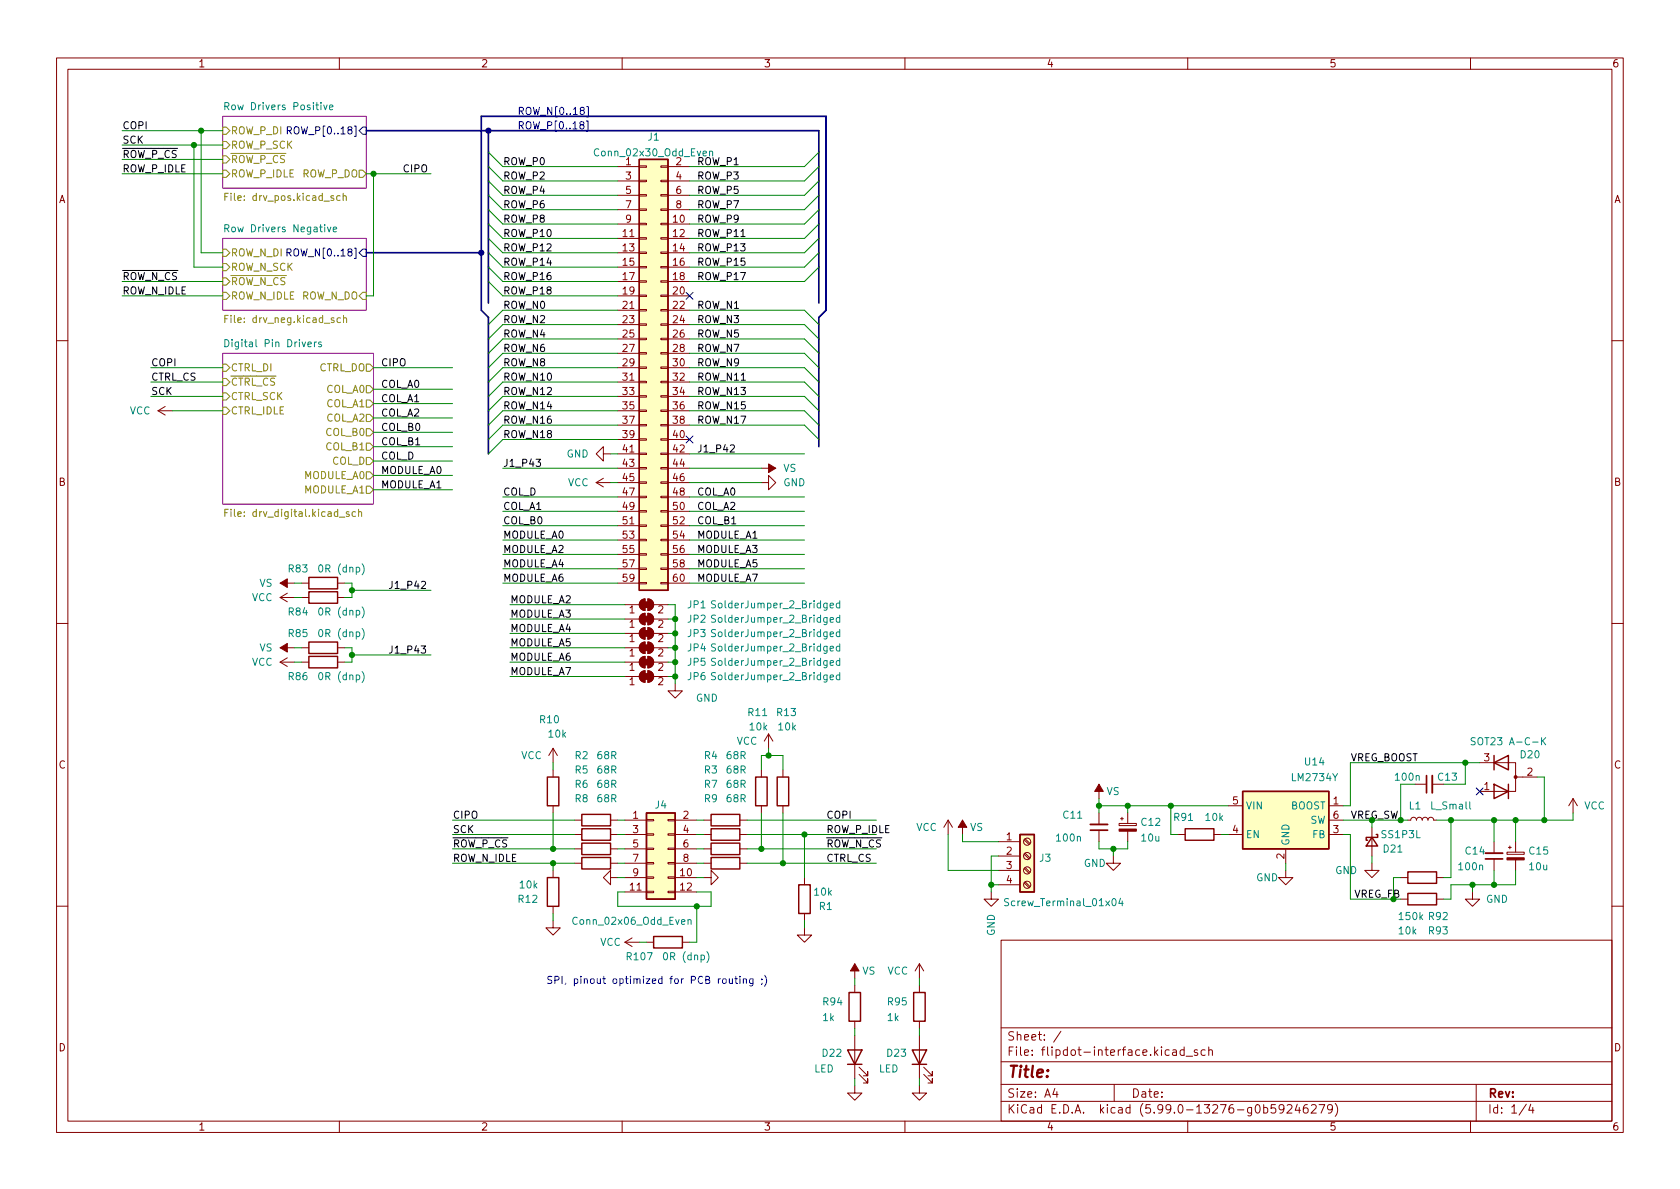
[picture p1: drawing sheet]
<svg xmlns="http://www.w3.org/2000/svg" width="297mm" height="210mm" viewBox="0 0 297 210" stroke-linecap="round" stroke-linejoin="round" font-family="sans-serif">
<g fill="none" stroke="#840000" stroke-width=".18">
<path d="M10 10.2h277v190.1h-277zM12 12.2h273v186.1h-273zM60 10.2v2M110 10.2v2M160 10.2v2M210 10.2v2M260 10.2v2M109.2 29.5h3.8M109.2 39.6h3.8M109.2 32h3.8M109.2 34.5h3.8M109.2 37.1h3.8"/>
<path d="M113 39.5h1.3v.2h-1.3zM113 37h1.3v.2h-1.3zM113 34.4h1.3v.3h-1.3zM113 31.9h1.3v.2h-1.3zM113 29.3h1.3v.3h-1.3zM116.8 39.5h1.3v.2h-1.3zM116.8 37h1.3v.2h-1.3zM116.8 34.4h1.3v.3h-1.3zM116.8 31.9h1.3v.2h-1.3zM116.8 29.3h1.3v.3h-1.3zM118.1 29.5h3.8M118.1 39.6h3.8"/>
<path d="M118.1 32h3.8M118.1 34.5h3.8M118.1 37.1h3.8M109.2 42.2h3.8M109.2 44.7h3.8M109.2 47.2h3.8M109.2 49.8h3.8M109.2 52.3h3.8M109.2 54.9h3.8M109.2 57.4h3.8M109.2 59.9h3.8M113 59.8h1.3v.3h-1.3z"/>
<path d="M113 57.3h1.3v.2h-1.3zM113 54.7h1.3v.3h-1.3zM113 52.2h1.3v.2h-1.3zM113 49.7h1.3v.2h-1.3zM113 47.1h1.3v.3h-1.3zM113 44.6h1.3v.2h-1.3zM113 42h1.3v.3h-1.3zM116.8 59.8h1.3v.3h-1.3zM116.8 57.3h1.3v.2h-1.3zM116.8 54.7h1.3v.3h-1.3zM116.8 52.2h1.3v.2h-1.3zM116.8 49.7h1.3v.2h-1.3z"/>
<path d="M116.8 47.1h1.3v.3h-1.3zM116.8 44.6h1.3v.2h-1.3zM116.8 42h1.3v.3h-1.3zM118.1 42.2h3.8M118.1 44.7h3.8M118.1 47.2h3.8M118.1 49.8h3.8M118.1 52.3h3.8M118.1 54.9h3.8M118.1 57.4h3.8M118.1 59.9h3.8M10 60.2h2"/>
<path d="M27.9 72.6l1.3 .8M27.9 72.6h2.6M29.2 71.9l-1.3 .7M109.2 72.6h3.8M109.2 62.5h3.8M109.2 65h3.8M109.2 67.6h3.8M109.2 70.1h3.8M109.2 75.2h3.8M109.2 77.7h3.8M113 77.6h1.3v.2h-1.3zM113 75.1h1.3v.2h-1.3z"/>
<path d="M113 72.5h1.3v.3h-1.3zM113 70h1.3v.2h-1.3zM113 67.4h1.3v.3h-1.3zM113 64.9h1.3v.2h-1.3zM113 62.4h1.3v.2h-1.3zM116.8 77.6h1.3v.2h-1.3zM116.8 75.1h1.3v.2h-1.3zM116.8 72.5h1.3v.3h-1.3zM116.8 70h1.3v.2h-1.3zM116.8 67.4h1.3v.3h-1.3zM116.8 64.9h1.3v.2h-1.3zM116.8 62.4h1.3v.2h-1.3z"/>
<path d="M118.1 72.6h3.8M118.1 62.5h3.8M118.1 65h3.8M118.1 67.6h3.8M118.1 70.1h3.8M118.1 75.2h3.8M118.1 77.7h3.8M285 60.2h2M105.4 85.3l1.3 .8M105.4 85.3h2.5M106.7 80.3v-1.3l-1.3 1.3 1.3 1.2v-1.2h1.2M106.7 84.6l-1.3 .7"/>
<path d="M109.2 85.3h3.8M109.2 82.8h3.8M109.2 80.3h3.8M109.2 87.9h3.8M109.2 90.4h3.8M109.2 93h3.8M109.2 95.5h3.8M109.2 98h3.8M113 97.9h1.3v.3h-1.3zM113 95.4h1.3v.2h-1.3zM113 92.8h1.3v.3h-1.3zM113 90.3h1.3v.2h-1.3z"/>
<path d="M113 87.8h1.3v.2h-1.3zM113 85.2h1.3v.3h-1.3zM113 82.7h1.3v.2h-1.3zM113 80.1h1.3v.3h-1.3zM116.8 97.9h1.3v.3h-1.3zM116.8 95.4h1.3v.2h-1.3zM116.8 92.8h1.3v.3h-1.3zM116.8 90.3h1.3v.2h-1.3zM116.8 87.8h1.3v.2h-1.3zM116.8 85.2h1.3v.3h-1.3zM116.8 82.7h1.3v.2h-1.3zM116.8 80.1h1.3v.3h-1.3z"/>
<path d="M118.1 85.3h3.8M118.1 82.8h3.8M118.1 80.3h3.8M118.1 87.9h3.8M118.1 90.4h3.8M118.1 93h3.8M118.1 95.5h3.8M118.1 98h3.8M134.6 85.3h1.3v-1.2l1.3 1.2-1.3 1.3v-1.3M134.6 82.8h2.6M10 110.2h2M49.5 114.5h2.6"/>
<path d="M49.5 117.1h2.6M49.5 103.1h2.6M49.5 105.7l1.3 .7M49.5 105.7h2.6M49.5 117.1l1.3 .8M50.8 104.9l-1.3 .8M50.8 116.3l-1.3 .8M53.3 114.5h1.3M53.3 117.1h1.3M53.3 103.1h1.3M53.3 105.7h1.3M59.7 114.5h1.3"/>
<path d="M59.7 117.1h1.3M59.7 103.1h1.3M59.7 105.7h1.3M109.2 100.6h3.8M109.2 103.1h3.8M110.5 119.6h2.5M110.5 114.5h2.5M110.5 106.9h2.5M110.5 112h2.5M110.5 109.5h2.5M110.5 117.1h2.5M113 103h1.3v.2h-1.3z"/>
<path d="M113 100.5h1.3v.2h-1.3zM113.3 118.9l.7-.3v2a1.02 1.02 0 0 1-.9-.6 1.02 1.02 0 0 1 .2-1.1zM113.3 113.8l.7-.3v2.1a1.02 1.02 0 0 1-.9-.7 1.02 1.02 0 0 1 .2-1.1zM113.3 106.2l.7-.3v2a1.02 1.02 0 0 1-.9-.6 1.02 1.02 0 0 1 .2-1.1zM113.3 111.3l.7-.3v2a1.02 1.02 0 0 1-.9-.6 1.02 1.02 0 0 1 .2-1.1zM113.3 108.8l.7-.3v2a1.02 1.02 0 0 1-.9-.6 1.02 1.02 0 0 1 .2-1.1zM113.3 116.4l.7-.3v2a1.02 1.02 0 0 1-.9-.6 1.02 1.02 0 0 1 .2-1.1zM114.6 118.6a1.02 1.02 0 0 1 1 1 1.02 1.02 0 0 1-1 1zM114.6 113.5a1.02 1.02 0 0 1 1 1 1.02 1.02 0 0 1-1 1.1zM114.6 105.9a1.02 1.02 0 0 1 1 1 1.02 1.02 0 0 1-1 1zM114.6 111a1.02 1.02 0 0 1 1 1 1.02 1.02 0 0 1-1 1zM114.6 108.5a1.02 1.02 0 0 1 1 1 1.02 1.02 0 0 1-1 1z"/>
<path d="M114.6 116.1a1.02 1.02 0 0 1 1 1 1.02 1.02 0 0 1-1 1zM115.6 119.6h2.5M115.6 114.5h2.5M115.6 106.9h2.5M115.6 112h2.5M115.6 109.5h2.5M115.6 117.1h2.5M116.8 103h1.3v.2h-1.3zM116.8 100.5h1.3v.2h-1.3zM118.1 100.6h3.8M118.1 103.1h3.8M285 110.2h2"/>
<path d="M97.8 132.3v2.6M97.8 136.1v1.3M97.8 132.3l-.8 1.3M97.8 132.3l.8 1.3M119.4 120.9v1.3h1.2l-1.2 1.2-1.3-1.2h1.3M134.6 136.1v1.3M135.9 129.8l-.8 1.3M135.9 129.8v2.5M135.9 129.8l.8 1.3M138.4 136.1v1.3M194.3 138.7v2.5M250.2 138.7h2"/>
<path d="M253.2 138.7h2.1M261.6 134.9h6.4v5h-6.4M268 137.4h3.8M97.8 142.5v1.3M97.8 153.9v1.3M101.6 147.6h1.3M101.6 145h1.3M101.6 150.1h1.3M101.6 152.6h1.3M107.9 155.2v-1.3l-1.2 1.3 1.2 1.3v-1.3h1.3M107.9 147.6h1.3M107.9 145h1.3"/>
<path d="M107.9 150.1h1.3M107.9 152.6h1.3M110.5 147.6h3.8M110.5 145h3.8M110.5 155.2h3.8M110.5 157.7h3.8M110.5 150.1h3.8M110.5 152.6h3.8M114.3 157.6h1.3v.3h-1.3zM114.3 155.1h1.3v.2h-1.3zM114.3 152.5h1.3v.3h-1.3zM114.3 150h1.3v.2h-1.3z"/>
<path d="M114.3 147.4h1.3v.3h-1.3zM114.3 144.9h1.3v.3h-1.3zM118.1 157.6h1.3v.3h-1.3zM118.1 155.1h1.3v.2h-1.3zM118.1 152.5h1.3v.3h-1.3zM118.1 150h1.3v.2h-1.3zM118.1 147.4h1.3v.3h-1.3zM118.1 144.9h1.3v.3h-1.3zM119.4 147.6h3.8M119.4 145h3.8M119.4 155.2h3.8M119.4 157.7h3.8"/>
<path d="M119.4 150.1h3.8M119.4 152.6h3.8M124.5 155.2h1.2v-1.3l1.3 1.3-1.3 1.3v-1.3M124.5 147.6h1.2M124.5 145h1.2M124.5 150.1h1.2M124.5 152.6h1.2M130.8 147.6h1.3M130.8 145h1.3M130.8 150.1h1.3M130.8 152.6h1.3M134.6 142.5v1.3"/>
<path d="M138.4 142.5v1.3M142.2 155.2v1.3M167.6 145l-.7 1.3M167.6 145v2.6M167.6 145l.8 1.3M170.2 145v2.6M175.3 157.7v1.3h1.2l-1.2 1.3-1.3-1.3h1.3M176.5 148.8h3.8M176.5 151.4h3.8M176.5 153.9h3.8M176.5 156.5h3.8M181.1 156.1l.8 .9"/>
<path d="M181.1 153.6l.8 .8M181.1 151l.8 .9M181.1 148.5l.8 .8M181.3 156l.8 .8M181.3 153.4l.8 .8M181.3 150.9l.8 .8M181.3 148.3l.8 .9M194.3 143.8v2M194.3 146.8v2M196.8 151.4v1.2h1.3l-1.3 1.3-1.2-1.3h1.2M197.9 145.6h3v.4h-3zM198.1 144.8h.5"/>
<path d="M198.4 144.5v.5M199.4 143.8v1.8M199.4 147v1.8M208.3 147.6h1.2M214.6 147.6h1.3M217.2 147.6h2.5M217.2 142.5h2.5M227.3 153.9v1.3h1.3l-1.3 1.3-1.2-1.3h1.2M227.3 150.1v2.5M234.9 147.6h2.6M234.9 142.5h2.6M234.9 145h2.6"/>
<path d="M242.6 152.6v1.3h1.2l-1.2 1.3-1.3-1.3h1.3M242.6 146.3v5.1M247.6 155.2h1.3M247.6 159h1.3M248.9 145h.5l.2-.3 .3-.2 .4 .2 .1 .3 .2-.3 .3-.2 .4 .1 .2 .4 .2-.4 .4-.1 .3 .2 .1 .3 .1-.3 .4-.2 .3 .2 .2 .3h.5M254 155.2h1.3M254 159h1.3M260.3 157.7v1.3h1.3l-1.3 1.3-1.2-1.3h1.2M264.2 148.8v2.1M264.2 151.9v2M266.4 150.7h3.1v.4h-3.1zM266.7 149.9h.5"/>
<path d="M267 149.6v.5M268 148.8v1.9M268 152.1v1.8M278.1 141.2l-.7 1.3M278.1 141.2v2.6M278.1 141.2l.8 1.3M10 160.2h2M97.8 162.8v1.3h1.3l-1.3 1.2-1.3-1.2h1.3M97.8 160.3v1.2M110.5 166.6l1.3 .8M110.5 166.6h2.5M111.8 165.9l-1.3 .7"/>
<path d="M114.3 166.6h1.3M120.6 166.6h1.3M142.2 164.1v1.2h1.3l-1.3 1.3-1.2-1.3h1.2M142.2 161.5v1.3M151.1 170.4v2.6M151.1 174.2v1.3M162.6 170.4v2.6M162.6 174.2v1.3M162.6 170.4l-.8 1.3M162.6 170.4l.7 1.3M177 166.3h108v32h-108zM285 160.2h2"/>
<path d="M60 198.3v2M110 198.3v2M151.1 192v1.3h1.3l-1.3 1.3-1.2-1.3h1.2M151.1 180.6v1.3M151.1 183.1v7.6M151.9 190l1.5 1.5v-.8v.8h-.7M151.9 188.7l1.5 1.5v-.7v.7h-.7M160 198.3v2M162.6 192v1.3h1.2l-1.2 1.3-1.3-1.3h1.3M162.6 180.6v1.3M162.6 183.1v7.6M163.3 190l1.5 1.5v-.8v.8h-.7"/>
<path d="M163.3 188.7l1.5 1.5v-.7v.7h-.7M177 194.8h108M177 191.8h108M177 187.8h108M177 181.8h108M186.5 192.5l-.4 1h1M186.9 193v1M187.6 182.4l-1.3 1.9M197 191.8v3M207.4 185.7h.5l.1 .9M208 186l-.5 .1a.29 .29 0 0 0-.2 .2 .29 .29 0 0 0 .2 .3h.5M209.4 185.7l-.5-.1-.3 .3v.4l.2 .3h.6"/>
<path d="M209.4 185.1v1.5M209.7 186.8h1.2M210 198.3v2M211.7 185.7l-.3-.1-.3 .2 .1 .3 .5 .1v.4h-.6M213.1 185.7l-.5-.1-.2 .3v.4l.1 .3h.6M213.7 185.8l.2-.2 .4 .1 .1 .9M213.7 185.1v1.5M225.5 195.3h-.7l-.1 .7 .2-.1 .5 .1 .2 .2-.1 .5-.2 .1-.6-.1M227 196l-.3 .3h-.3l-.3-.3 .2-.6 .4-.1 .2 .2a.99 .99 0 0 1-.3 1.3h-.3M227.6 195.5l.5-.2 .3 .2v.3l-.9 1h.9M229.4 195.3l-.4 1h.9M229.7 195.8v1"/>
<path d="M231.1 195.3a.59 .59 0 0 0-.7 .7v.5l.2 .3h.4l.2-.1 .1-.5-.2-.2-.4-.1-.3 .3M231.9 195.5l.5-.2 .2 .2 .1 .3-.9 1h.9M233.2 195.3h1l-.6 1.5M235.6 196l-.3 .3h-.3l-.3-.3 .2-.6 .4-.1 .2 .2a.99 .99 0 0 1-.4 1.3h-.2M236.1 195.1a1.72 1.72 0 0 1 0 2.3M260 198.3v2M261 191.8v6.5M269.9 195.3l-1.3 1.9M270.6 195.3l-.3 1h.9M271 195.8v1"/>
<circle cx="181.6" cy="151.4" r=".63"/>
<circle cx="181.6" cy="148.8" r=".63"/>
<circle cx="181.6" cy="153.9" r=".63"/>
<circle cx="181.6" cy="156.5" r=".63"/>
</g>
<g fill="#fff" stroke="#fff" stroke-width=".18">
<path d="M39.4 42.2h25.4v12.7h-25.4z"/>
<path d="M39.4 20.6h25.4v12.7h-25.4z"/>
<path d="M39.4 62.5h26.6v26.6h-26.6z"/>
</g>
<path d="M39.4 20.6h25.4v12.7h-25.4zM39.4 42.2h25.4v12.7h-25.4zM39.4 62.5h26.6v26.6h-26.6z" fill="none" stroke="#840084" stroke-width=".18"/>
<path d="M50.8 23.1l.6-.1 .1-.2v-.3l-.7-.1v1.3M51.1 23.1l.4 .6M64.1 22.5h.7v1.2h-.7l-.6-.6zM50.7 44.7l.6-.1 .2-.2-.1-.3-.7-.1v1.3M51 44.7l.5 .6M64.1 44.1h.7v1.2h-.7l-.6-.6zM121.3 51.7l1.2 1.2M122.5 51.7l-1.2 1.2M121.3 77.1l1.2 1.2M122.5 77.1l-1.2 1.2M261 139.3l1.2 1.3M262.2 139.3l-1.2 1.3" fill="none" stroke="#000084" stroke-width=".18"/>
<g fill="none" stroke="#848400" stroke-width=".18">
<path d="M39.4 22.5h.6l.6 .6-.6 .6h-.6zM39.4 25h.6l.6 .6-.6 .7h-.6zM39.4 27.6h.6l.6 .6-.6 .6h-.6zM39.4 30.1h.6l.6 .6-.6 .7h-.6zM39.8 34.8h.4M40.4 34.2h-.6v1.2M60.1 34.7l-.3-.1-.3 .2 .1 .6h.5M60.7 34.7l.2-.1 .3 .1v.7M60.7 34.2v1.2M63.5 30.1h.6l.7 .6-.7 .7h-.6zM39.4 44.1h.6l.6 .6-.6 .6h-.6zM39.4 46.6h.6l.6 .6-.6 .7h-.6z"/>
<path d="M39.4 49.1h.6l.6 .7-.6 .6h-.6zM39.4 51.7h.6l.6 .6-.6 .7h-.6zM39.8 56.4h.4M40.4 55.8h-.6v1.2M60.2 56.3l-.4-.1-.2 .2 .1 .6h.5M60.7 56.3l.2-.1 .3 .1 .1 .7M60.7 55.8v1.2M64.1 51.7h.7v1.3h-.7l-.6-.7zM39.4 72h.6l.6 .6-.6 .7h-.6zM39.4 64.4h.6l.6 .6-.6 .7h-.6zM39.4 66.9h.6l.6 .7-.6 .6h-.6zM39.4 69.5h.6l.6 .6-.6 .6h-.6z"/>
<path d="M64.8 70.7h.6l.6 .7-.6 .6h-.6zM64.8 75.8h.6l.6 .6-.6 .7h-.6zM64.8 68.2h.6l.6 .6-.6 .7h-.6zM64.8 73.3h.6l.6 .6-.6 .6h-.6zM64.8 78.4h.6l.6 .6-.6 .6h-.6zM64.8 64.4h.6l.6 .6-.6 .7h-.6zM39.8 90.7h.4M40.4 90.1h-.6v1.2M61.7 90.5h-.3l-.2 .2 .1 .1 .4 .2v.3h-.5M62.9 90.5h-.4l-.3 .2 .2 .6h.5M63.4 90.6l.2-.1h.3v.8M63.4 90.1v1.2"/>
<path d="M64.8 86h.6l.6 .6-.6 .6h-.6zM64.8 80.9h.6l.6 .6-.6 .7h-.6zM64.8 83.4h.6l.6 .7-.6 .6h-.6z"/>
</g>
<g fill="none" stroke="#008484" stroke-width=".18">
<path d="M39.8 18.8l.6-.1 .1-.1-.1-.3-.6-.2v1.3M57.2 18.6l.3 .8 .3-.8M58.3 19l.6-.1-.1-.3h-.4l-.1 .1v.6h.5M125.5 26.8l.1-.1 .3 .1 .1 .8M125.5 26.7v.9M39.8 40.4l.6-.1 .1-.1-.1-.4-.6-.1v1.3M57.9 40.2l.3 .8 .3-.8M58.9 40.6l.6-.1v-.3h-.4l-.2 .1 .1 .6h.5M39.8 60a.64 .64 0 0 1 .7 .7 .64 .64 0 0 1-.7 .6zM55.6 60.5v.8M56 60.5l-.4 .2M56.8 60.5h-.3l-.2 .2 .1 .1 .4 .2v.3h-.5"/>
<path d="M64 99.7a1.46 1.46 0 0 1 0 1.9M64 111.1a1.46 1.46 0 0 1 0 2M64 118.8a1.46 1.46 0 0 1 0 1.9M64 107.3a1.46 1.46 0 0 1 0 2M126.5 119l-.5-.1-.1 .2v.3l.5 .3 .1 .3-.2 .2-.5-.1M126.5 113.9h-.5l-.1 .1v.3l.5 .3 .1 .3-.2 .2h-.5M126.5 106.3l-.5-.1-.1 .2v.3l.5 .3 .1 .3-.2 .2-.5-.1M126.5 111.4l-.5-.1-.1 .1v.4l.5 .2 .1 .3-.2 .3-.5-.1M126.5 108.8h-.5l-.1 .1v.4l.5 .2 .1 .3-.2 .2h-.5M126.5 116.5l-.5-.1-.1 .1v.4l.5 .2 .1 .3-.2 .3-.5-.1M146.8 119.8l.6-.1-.1-.3h-.3l-.2 .1v.6h.5M146.8 114.7l.6-.1-.1-.3h-.3l-.2 .2v.6h.5"/>
<path d="M146.8 107.1l.6-.1-.1-.3h-.3l-.2 .1v.6h.5M146.8 112.2l.6-.2-.1-.2-.3-.1-.2 .2v.6h.5M146.8 109.6l.6-.1-.1-.2-.3-.1-.2 .2v.6h.5M146.8 117.2l.6-.1-.1-.2-.3-.1-.2 .2v.6h.5M148.5 119.4h-.4l-.2 .2 .1 .5h.5M148.5 114.3h-.4l-.2 .2 .1 .6h.5M148.5 106.7h-.4l-.2 .2 .1 .5h.5M148.5 111.8l-.4-.1-.2 .3 .1 .5h.5M148.5 109.3l-.4-.1-.2 .2 .1 .6h.5M148.5 116.9l-.4-.1-.2 .3 .1 .5h.5M148.5 106.2v1.3M148.5 108.8v1.2"/>
<path d="M148.5 111.3v1.3M148.5 113.9v1.2M148.5 116.4v1.3M148.5 118.9v1.3M260.8 130.5l-.5-.1-.2 .3 .1 .3 .6 .2v.4l-.2 .1h-.5M272.7 131l.6 .7M273.3 130.4l-.7 .8M178.3 159l-.4-.1-.2 .1v.4l.5 .2 .1 .3-.2 .3-.5-.1M198.1 158.8l-.3 .9h.8M198.4 159.3v.9M259.9 141.8v1.1l.1 .2M121.6 162.7l.2-.1 .3 .1 .1 .8"/>
<path d="M121.6 162.6v.9M125 168.3a1.46 1.46 0 0 1 0 1.9"/>
</g>
<g fill="#840000" stroke="#840000" stroke-width=".18">
<path d="M113.8 119.1h1v1h-1z"/>
<path d="M113.3 118.9l.7-.3v2a1.02 1.02 0 0 1-.9-.6 1.02 1.02 0 0 1 .2-1.1z"/>
<path d="M114.6 118.6a1.02 1.02 0 0 1 1 1 1.02 1.02 0 0 1-1 1z"/>
<path d="M170.2 145l.7 1.3h-1.5z"/>
<path d="M151.1 170.4l.8 1.3h-1.5z"/>
<path d="M113.8 114h1v1.1h-1z"/>
<path d="M113.3 113.8l.7-.3v2.1a1.02 1.02 0 0 1-.9-.7 1.02 1.02 0 0 1 .2-1.1z"/>
<path d="M114.6 113.5a1.02 1.02 0 0 1 1 1 1.02 1.02 0 0 1-1 1.1z"/>
<path d="M113.8 106.4h1v1h-1z"/>
<path d="M113.3 106.2l.7-.3v2a1.02 1.02 0 0 1-.9-.6 1.02 1.02 0 0 1 .2-1.1z"/>
<path d="M114.6 105.9a1.02 1.02 0 0 1 1 1 1.02 1.02 0 0 1-1 1z"/>
<path d="M113.8 111.5h1v1h-1z"/>
<path d="M113.3 111.3l.7-.3v2a1.02 1.02 0 0 1-.9-.6 1.02 1.02 0 0 1 .2-1.1z"/>
<path d="M114.6 111a1.02 1.02 0 0 1 1 1 1.02 1.02 0 0 1-1 1z"/>
<path d="M113.8 109h1v1h-1z"/>
<path d="M113.3 108.8l.7-.3v2a1.02 1.02 0 0 1-.9-.6 1.02 1.02 0 0 1 .2-1.1z"/>
<path d="M114.6 108.5a1.02 1.02 0 0 1 1 1 1.02 1.02 0 0 1-1 1z"/>
<path d="M113.8 116.6h1v1h-1z"/>
<path d="M113.3 116.4l.7-.3v2a1.02 1.02 0 0 1-.9-.6 1.02 1.02 0 0 1 .2-1.1z"/>
<path d="M114.6 116.1a1.02 1.02 0 0 1 1 1 1.02 1.02 0 0 1-1 1z"/>
<path d="M194.3 138.7l.8 1.2h-1.6z"/>
<path d="M197.9 146.6h3v.4h-3z"/>
<path d="M135.9 82l1.3 .8-1.3 .8z"/>
<path d="M266.4 151.7h3.1v.4h-3.1z"/>
<path d="M49.5 103.1l1.3-.7v1.5z"/>
<path d="M49.5 114.5l1.3-.7v1.5z"/>
<circle cx="268" cy="137.4" r=".25"/>
</g>
<g fill="none" stroke="#840000" stroke-width=".25">
<path d="M113 28.2h5.1v76.2h-5.1zM54.6 113.5h5.1v2.1h-5.1zM54.6 116.1h5.1v2h-5.1zM54.6 104.6h5.1v2.1h-5.1zM54.6 102.1h5.1v2h-5.1zM96.8 137.4h2v5.1h-2zM133.6 137.4h2v5.1h-2zM137.4 137.4h2v5.1h-2zM219.7 139.9h15.2v10.2h-15.2zM264.2 134.9l2.5-1.3v2.5zM264.2 138.7l2.5 1.2-2.5 1.3zM264.2 133.6v2.5"/>
<path d="M266.7 138.7v2.5M96.8 155.2h2v5.1h-2zM102.9 144h5v2h-5zM102.9 146.6h5v2h-5zM102.9 149.1h5v2h-5zM102.9 151.6h5v2.1h-5zM114.3 143.8h5.1v15.2h-5.1zM125.7 146.6h5.1v2h-5.1zM125.7 144h5.1v2h-5.1zM125.7 151.6h5.1v2.1h-5.1zM125.7 149.1h5.1v2h-5.1zM141.2 156.5h2.1v5h-2.1z"/>
<path d="M180.3 147.6h2.6v10.1h-2.6zM209.5 146.6h5.1v2h-5.1zM242.6 148.1l1 1.5h-2zM243.3 147.6h.3v.5h-2v.5h.2M248.9 154.2h5.1v2h-5.1zM248.9 158h5.1v2h-5.1zM115.6 165.6h5v2h-5zM150.1 175.5h2v5.1h-2zM161.5 175.5h2.1v5.1h-2.1zM149.9 185.7h2.5l-1.3 2.5zM149.9 188.2h2.5M161.3 185.7h2.5l-1.2 2.5z"/>
<path d="M161.3 188.2h2.5"/>
</g>
<path d="M253.2 137.2v3M192.8 145.8h3M262.6 150.9h3.1" fill="none" stroke="#840000" stroke-width=".33"/>
<path d="M252.2 137.2v3M192.8 146.8h3M262.6 151.9h3.1" fill="none" stroke="#840000" stroke-width=".3"/>
<g fill="#ffffc2" stroke="#ffffc2" stroke-width=".18">
<path d="M219.7 139.9h15.2v10.2h-15.2z"/>
<path d="M180.3 147.6h2.6v10.1h-2.6z"/>
<path d="M113 28.2h5.1v76.2h-5.1z"/>
<path d="M114.3 143.8h5.1v15.2h-5.1z"/>
</g>
<path d="M129.1 78.8l.5-.1 .3 .3-.8 .9h.8M94.8 81.2h.8l-.5 .5 .4 .1v.6l-.2 .1-.5-.1M74.5 114.2h.7l-.4 .5 .4 .1v.6l-.2 .1-.5-.1M74.5 102.9l.5-.1 .2 .4-.7 .9h.7" fill="none" stroke="#000" stroke-width=".18"/>
<g fill="none" stroke="#0000c2" stroke-width=".18">
<path d="M103.7 18.9h.3v1.8h-.3M103.7 21.4h.3v1.8h-.3M127.9 173.1h.3l.2 .2v.4l-.2 .2h-.3l-.2-.2zM129 173.1v.8h.3l.2-.1M129.5 173.1v.8M129.9 173.1h.5M130.1 172.6v1.1l.3 .2M130.8 172.6v.2M130.8 173.1v.8M131.4 173.2l.2-.1h.3l.1 .8M131.4 173.1v.8M133.1 173.1v1l-.2 .2h-.3"/>
<path d="M133.1 173.1h-.3l-.3 .2 .1 .6h.5M134.7 173.1v.2M134.8 173.9l-.2 .2M135.2 172.5a1.46 1.46 0 0 1 0 1.9"/>
</g>
<path d="M64.8 23.1h80v30.5M86.4 23.1v30.5M64.8 44.7h20.3M144.8 79v-22.9l1.2-1.2v-34.3h-60.9v34.3l1.3 1.2v24.2" fill="none" stroke="#000084" stroke-width=".3"/>
<g fill="none" stroke="#008400" stroke-width=".18">
<path d="M21.6 23.1h17.8M21.6 25.6h17.8M21.6 30.7h17.8M21.6 28.2h17.8M34.3 25.6v21.6h5.1M35.6 23.1v21.6h3.8M64.8 30.7h11.4M66 30.7v21.6h-1.2M86.4 37.1l2.5 2.5h20.3M86.4 39.6l2.5 2.6h20.3M86.4 32l2.5 2.5h20.3M86.4 34.5l2.5 2.6h20.3"/>
<path d="M86.4 26.9l2.5 2.6h20.3M86.4 29.5l2.5 2.5h20.3M144.8 37.1l-2.6 2.5h-20.3M144.8 39.6l-2.6 2.6h-20.3M144.8 32l-2.6 2.5h-20.3M144.8 34.5l-2.6 2.6h-20.3M144.8 26.9l-2.6 2.6h-20.3M144.8 29.5l-2.6 2.5h-20.3M21.6 52.3h17.8M21.6 49.8h17.8M86.4 44.7l2.5 2.5h20.3M86.4 42.2l2.5 2.5h20.3"/>
<path d="M86.4 49.8l2.5 2.5h20.3M86.4 47.2l2.5 2.6h20.3M109.2 54.9h-20.3l-2.5 2.5M109.2 57.4h-20.3l-2.5 2.5M109.2 59.9h-20.3l-2.5 2.6M121.9 54.9h20.3l2.6 2.5M121.9 57.4h20.3l2.6 2.5M121.9 59.9h20.3l2.6 2.6M144.8 44.7l-2.6 2.5h-20.3M144.8 42.2l-2.6 2.5h-20.3M144.8 47.2l-2.6 2.6h-20.3M26.7 70.1h12.7"/>
<path d="M26.7 67.6h12.7M26.7 65h12.7M30.5 72.6h8.9M66 65h14M66 68.8h14M66 71.4h14M66 76.4h14M66 73.9h14M66 79h14M109.2 75.2h-20.3l-2.5 2.5M109.2 70.1h-20.3l-2.5 2.5M109.2 67.6h-20.3l-2.5 2.5"/>
<path d="M109.2 65h-20.3l-2.5 2.6M109.2 72.6h-20.3l-2.5 2.6M109.2 62.5h-20.3l-2.5 2.5M109.2 77.7h-20.3l-2.5 2.6M121.9 75.2h20.3l2.6 2.5M121.9 70.1h20.3l2.6 2.5M121.9 67.6h20.3l2.6 2.5M121.9 65h20.3l2.6 2.6M121.9 72.6h20.3l2.6 2.6M121.9 62.5h20.3l2.6 2.5M66 81.5h14M66 84.1h14"/>
<path d="M66 86.6h14M88.9 95.5h20.3M88.9 98h20.3M88.9 93h20.3M88.9 90.4h20.3M88.9 82.8h20.3M88.9 87.9h20.3M107.9 85.3h1.3M107.9 80.3h1.3M121.9 95.5h20.3M121.9 98h20.3M121.9 85.3h12.7"/>
<path d="M121.9 93h20.3M121.9 90.4h20.3M121.9 82.8h12.7M121.9 80.3h20.3M121.9 87.9h20.3M52.1 105.7h1.2M52.1 117.1h1.2M52.1 114.5h1.2M52.1 103.1h1.2M61 103.1h1.2v2.6h-1.2M61 114.5h1.2v2.6h-1.2M62.2 104.4h14"/>
<path d="M62.2 115.8h14M88.9 100.6h20.3M88.9 103.1h20.3M90.2 117.1h20.3M90.2 119.6h20.3M90.2 114.5h20.3M90.2 109.5h20.3M90.2 106.9h20.3M90.2 112h20.3M118.1 106.9h1.3v14M118.1 117.1h1.3M118.1 119.6h1.3"/>
<path d="M118.1 114.5h1.3M118.1 109.5h1.3M118.1 112h1.3M121.9 100.6h20.3M121.9 103.1h20.3M97.8 134.9v1.2M134.6 136.1v-2.5h3.8v2.5M135.9 132.3v1.3M247.6 138.7v6.3M259.1 134.9v3.8h-3.8M261.6 134.9h-22.8v7.6h-1.3M271.8 137.4h1.2v7.6"/>
<path d="M80 147.6h21.6M80 145h21.6M80 150.1h21.6M80 152.6h21.6M97.8 143.8v6.3M97.8 152.6v1.3M109.2 147.6h1.3M109.2 145h1.3M109.2 155.2h1.3M109.2 150.1h1.3M109.2 152.6h1.3M110.5 157.7h-1.3v2.6h16.5v-2.6h-2.5"/>
<path d="M123.2 147.6h1.3M123.2 145h1.3M123.2 155.2h1.3M123.2 150.1h1.3M123.2 152.6h1.3M132.1 147.6h22.8M132.1 145h22.8M132.1 150.1h22.8M132.1 152.6h22.8M134.6 143.8v6.3M138.4 143.8v8.8M142.2 147.6v7.6"/>
<path d="M167.6 147.6v6.3h8.9M170.2 147.6v1.2h6.3M175.3 156.5h1.2M176.5 151.4h-1.2v6.3M194.3 142.5h22.9M194.3 141.2v2.6M194.3 148.8v1.3h5.1v-1.3M196.8 150.1v1.3M199.4 142.5v1.3M207 142.5v5.1h1.3M215.9 147.6h1.3M227.3 152.6v1.3"/>
<path d="M237.5 147.6h1.3v11.4h7.6v-3.8h1.2M237.5 145h11.4M242.6 145v1.3M242.6 151.4v1.2M256.5 145v10.2h-1.2M260.3 156.5v1.2M264.2 145v3.8M264.2 153.9v2.6M268 153.9v2.6h-11.5v2.5h-1.2M268 145v3.8M278.1 143.8v1.2h-24.1M97.8 161.5v1.3"/>
<path d="M113 166.6h1.3M123.2 160.3v6.3h-1.3M142.2 162.8v1.3M151.1 173v1.2M162.6 173v1.2M151.1 181.9v1.2M151.1 190.7v1.3M162.6 181.9v1.2M162.6 190.7v1.3"/>
</g>
<g fill="#000084" stroke="#000084" stroke-width=".18">
<circle cx="85.1" cy="44.7" r=".46"/>
<circle cx="86.4" cy="23.1" r=".46"/>
</g>
<g fill="#008400" stroke="#008400" stroke-width=".18">
<circle cx="62.2" cy="104.4" r=".46"/>
<circle cx="62.2" cy="115.8" r=".46"/>
<circle cx="35.6" cy="23.1" r=".46"/>
<circle cx="66" cy="30.7" r=".46"/>
<circle cx="34.3" cy="25.6" r=".46"/>
<circle cx="196.8" cy="150.1" r=".46"/>
<circle cx="207" cy="142.5" r=".46"/>
<circle cx="199.4" cy="142.5" r=".46"/>
<circle cx="194.3" cy="142.5" r=".46"/>
<circle cx="134.6" cy="150.1" r=".46"/>
<circle cx="138.4" cy="152.6" r=".46"/>
<circle cx="142.2" cy="147.6" r=".46"/>
<circle cx="175.3" cy="156.5" r=".46"/>
<circle cx="260.3" cy="156.5" r=".46"/>
<circle cx="256.5" cy="145" r=".46"/>
<circle cx="259.1" cy="134.9" r=".46"/>
<circle cx="264.2" cy="156.5" r=".46"/>
<circle cx="264.2" cy="145" r=".46"/>
<circle cx="268" cy="145" r=".46"/>
<circle cx="273" cy="145" r=".46"/>
<circle cx="123.2" cy="160.3" r=".46"/>
<circle cx="97.8" cy="152.6" r=".46"/>
<circle cx="97.8" cy="150.1" r=".46"/>
<circle cx="135.9" cy="133.6" r=".46"/>
<circle cx="119.4" cy="117.1" r=".46"/>
<circle cx="119.4" cy="119.6" r=".46"/>
<circle cx="119.4" cy="109.5" r=".46"/>
<circle cx="119.4" cy="114.5" r=".46"/>
<circle cx="119.4" cy="112" r=".46"/>
</g>
<text font-size="2.8" fill="#840000" x="178" y="190.6">Title:</text>
<g font-size="2.1" fill="#840000">
<text x="178" y="184">Sheet: /</text>
<text x="178" y="186.7">File: flipdot-interface.kicad_sch</text>
<text x="178" y="196.9">KiCad E.D.A. kicad (5.99.0-13276-g0b59246279)</text>
<text x="178" y="194.1">Size: A4</text>
<text x="200" y="194.1">Date:</text>
<text x="263" y="194.1">Rev:</text>
<text x="263" y="196.9">Id: 1/4</text>
</g>
<g font-size="1.8" fill="#840000">
<text x="35" y="11.9">1</text>
<text x="85" y="11.9">2</text>
<text x="135" y="11.9">3</text>
<text x="185" y="11.9">4</text>
<text x="235" y="11.9">5</text>
<text x="285" y="11.9">6</text>
<text x="110.6" y="29.2">1</text>
<text x="119.5" y="29.2">2</text>
<text x="10.3" y="35.9">A</text>
<text x="110.6" y="31.7">3</text>
<text x="110.6" y="34.3">5</text>
<text x="119.5" y="31.7">4</text>
<text x="119.5" y="34.3">6</text>
<text x="285.3" y="35.9">A</text>
<text x="110.1" y="41.9">11</text>
<text x="110.6" y="36.8">7</text>
<text x="110.6" y="39.4">9</text>
<text x="119" y="39.4">10</text>
<text x="119" y="41.9">12</text>
<text x="119.5" y="36.8">8</text>
<text x="110.1" y="44.4">13</text>
<text x="110.1" y="47">15</text>
<text x="119" y="44.4">14</text>
<text x="119" y="47">16</text>
<text x="110.1" y="49.5">17</text>
<text x="110.1" y="52.1">19</text>
<text x="119" y="49.5">18</text>
<text x="119" y="52.1">20</text>
<text x="110.1" y="54.6">21</text>
<text x="110.1" y="57.1">23</text>
<text x="110.1" y="59.7">25</text>
<text x="119" y="54.6">22</text>
<text x="119" y="57.1">24</text>
<text x="119" y="59.7">26</text>
<text x="110.1" y="62.2">27</text>
<text x="110.1" y="64.8">29</text>
<text x="119" y="62.2">28</text>
<text x="119" y="64.8">30</text>
<text x="110.1" y="67.3">31</text>
<text x="110.1" y="69.8">33</text>
<text x="119" y="67.3">32</text>
<text x="119" y="69.8">34</text>
<text x="110.1" y="72.4">35</text>
<text x="110.1" y="74.9">37</text>
<text x="110.1" y="77.5">39</text>
<text x="119" y="72.4">36</text>
<text x="119" y="74.9">38</text>
<text x="119" y="77.5">40</text>
<text x="110.1" y="80">41</text>
<text x="110.1" y="82.5">43</text>
<text x="119" y="80">42</text>
<text x="119" y="82.5">44</text>
<text x="10.3" y="85.9">B</text>
<text x="110.1" y="85.1">45</text>
<text x="110.1" y="87.6">47</text>
<text x="119" y="85.1">46</text>
<text x="119" y="87.6">48</text>
<text x="285.3" y="85.9">B</text>
<text x="110.1" y="90.2">49</text>
<text x="110.1" y="92.7">51</text>
<text x="110.1" y="95.2">53</text>
<text x="119" y="90.2">50</text>
<text x="119" y="92.7">52</text>
<text x="119" y="95.2">54</text>
<text x="110.1" y="97.8">55</text>
<text x="110.1" y="100.3">57</text>
<text x="119" y="97.8">56</text>
<text x="119" y="100.3">58</text>
<text x="110.1" y="102.9">59</text>
<text x="119" y="102.9">60</text>
<text x="111.3" y="108.5">1</text>
<text x="111.3" y="113.5">1</text>
<text x="111.3" y="111">1</text>
<text x="116.3" y="108.5">2</text>
<text x="116.3" y="113.5">2</text>
<text x="116.3" y="111">2</text>
<text x="111.3" y="116.1">1</text>
<text x="111.3" y="118.6">1</text>
<text x="116.3" y="116.1">2</text>
<text x="116.3" y="118.6">2</text>
<text x="111.3" y="121.2">1</text>
<text x="116.3" y="121.2">2</text>
<text x="10.3" y="135.9">C</text>
<text x="262.4" y="134.6">3</text>
<text x="270" y="137.2">2</text>
<text x="285.3" y="135.9">C</text>
<text x="217.9" y="142.2">5</text>
<text x="235.7" y="142.2">1</text>
<text x="262.4" y="139.7">1</text>
<text x="111.9" y="144.8">1</text>
<text x="111.9" y="147.3">3</text>
<text x="111.9" y="149.9">5</text>
<text x="120.8" y="144.8">2</text>
<text x="120.8" y="147.3">4</text>
<text x="120.8" y="149.9">6</text>
<text x="177.9" y="148.6">1</text>
<text x="217.9" y="147.3">4</text>
<text x="235.7" y="147.3">3</text>
<text x="235.7" y="144.8">6</text>
<text x="111.9" y="152.4">7</text>
<text x="111.9" y="154.9">9</text>
<text x="120.3" y="154.9">10</text>
<text x="120.8" y="152.4">8</text>
<text x="177.9" y="151.1">2</text>
<text x="177.9" y="153.7">3</text>
<text x="227.1" y="151.9" transform="rotate(-90 227.1 151.9)">2</text>
<text x="111.4" y="157.5">11</text>
<text x="120.3" y="157.5">12</text>
<text x="177.9" y="156.2">4</text>
<text x="10.3" y="185.9">D</text>
<text x="285.3" y="185.9">D</text>
<text x="35" y="199.9">1</text>
<text x="85" y="199.9">2</text>
<text x="135" y="199.9">3</text>
<text x="185" y="199.9">4</text>
<text x="235" y="199.9">5</text>
<text x="285" y="199.9">6</text>
</g>
<g font-size="1.8">
<text x="21.6" y="22.8">COPI</text>
<text x="21.6" y="27.9">~{ROW_P_CS}</text>
<text x="21.6" y="25.4">SCK</text>
<text x="88.9" y="29.2">ROW_P0</text>
<text x="123.2" y="29.2">ROW_P1</text>
<text x="21.6" y="30.5">ROW_P_IDLE</text>
<text x="71.1" y="30.5">CIPO</text>
<text x="88.9" y="34.3">ROW_P4</text>
<text x="88.9" y="31.7">ROW_P2</text>
<text x="123.2" y="31.7">ROW_P3</text>
<text x="123.2" y="34.3">ROW_P5</text>
<text x="88.9" y="41.9">ROW_P10</text>
<text x="88.9" y="39.4">ROW_P8</text>
<text x="88.9" y="36.8">ROW_P6</text>
<text x="123.2" y="41.9">ROW_P11</text>
<text x="123.2" y="39.4">ROW_P9</text>
<text x="123.2" y="36.8">ROW_P7</text>
<text x="88.9" y="47">ROW_P14</text>
<text x="88.9" y="44.4">ROW_P12</text>
<text x="123.2" y="44.4">ROW_P13</text>
<text x="123.2" y="47">ROW_P15</text>
<text x="21.6" y="49.5">~{ROW_N_CS}</text>
<text x="21.6" y="52.1">ROW_N_IDLE</text>
<text x="88.9" y="52.1">ROW_P18</text>
<text x="88.9" y="49.5">ROW_P16</text>
<text x="123.2" y="49.5">ROW_P17</text>
<text x="88.9" y="54.6">ROW_N0</text>
<text x="88.9" y="57.1">ROW_N2</text>
<text x="88.9" y="59.7">ROW_N4</text>
<text x="123.2" y="54.6">ROW_N1</text>
<text x="123.2" y="59.7">ROW_N5</text>
<text x="123.2" y="57.1">ROW_N3</text>
<text x="26.7" y="64.8">COPI</text>
<text x="67.3" y="64.8">CIPO</text>
<text x="88.9" y="62.2">ROW_N6</text>
<text x="88.9" y="64.8">ROW_N8</text>
<text x="123.2" y="62.2">ROW_N7</text>
<text x="123.2" y="64.8">ROW_N9</text>
<text x="26.7" y="67.3">CTRL_CS</text>
<text x="26.7" y="69.8">SCK</text>
<text x="67.3" y="71.1">COL_A1</text>
<text x="67.3" y="68.6">COL_A0</text>
<text x="88.9" y="69.8">ROW_N12</text>
<text x="88.9" y="67.3">ROW_N10</text>
<text x="123.2" y="67.3">ROW_N11</text>
<text x="123.2" y="69.8">ROW_N13</text>
<text x="67.3" y="73.6">COL_A2</text>
<text x="67.3" y="76.2">COL_B0</text>
<text x="88.9" y="72.4">ROW_N14</text>
<text x="88.9" y="77.5">ROW_N18</text>
<text x="88.9" y="74.9">ROW_N16</text>
<text x="123.2" y="72.4">ROW_N15</text>
<text x="123.2" y="74.9">ROW_N17</text>
<text x="67.3" y="83.8">MODULE_A0</text>
<text x="67.3" y="81.3">COL_D</text>
<text x="67.3" y="78.7">COL_B1</text>
<text x="88.9" y="82.5">J1_P43</text>
<text x="123.2" y="80">J1_P42</text>
<text x="67.3" y="86.3">MODULE_A1</text>
<text x="88.9" y="87.6">COL_D</text>
<text x="123.2" y="87.6">COL_A0</text>
<text x="88.9" y="95.2">MODULE_A0</text>
<text x="88.9" y="92.7">COL_B0</text>
<text x="88.9" y="90.2">COL_A1</text>
<text x="123.2" y="95.2">MODULE_A1</text>
<text x="123.2" y="92.7">COL_B1</text>
<text x="123.2" y="90.2">COL_A2</text>
<text x="88.9" y="100.3">MODULE_A4</text>
<text x="88.9" y="97.8">MODULE_A2</text>
<text x="123.2" y="97.8">MODULE_A3</text>
<text x="123.2" y="100.3">MODULE_A5</text>
<text x="68.6" y="104.1">J1_P42</text>
<text x="88.9" y="102.9">MODULE_A6</text>
<text x="90.2" y="106.7">MODULE_A2</text>
<text x="123.2" y="102.9">MODULE_A7</text>
<text x="90.2" y="111.7">MODULE_A4</text>
<text x="90.2" y="109.2">MODULE_A3</text>
<text x="68.6" y="115.6">J1_P43</text>
<text x="90.2" y="119.4">MODULE_A7</text>
<text x="90.2" y="114.3">MODULE_A5</text>
<text x="90.2" y="116.8">MODULE_A6</text>
<text x="238.8" y="134.6">VREG_BOOST</text>
<text x="80" y="144.8">CIPO</text>
<text x="80" y="147.3">SCK</text>
<text x="80" y="149.8">~{ROW_P_CS}</text>
<text x="146" y="144.8">COPI</text>
<text x="146" y="147.3">ROW_P_IDLE</text>
<text x="146" y="149.8">~{ROW_N_CS}</text>
<text x="80" y="152.4">ROW_N_IDLE</text>
<text x="146" y="152.4">CTRL_CS</text>
</g>
<g font-size="1.8" fill="#008484">
<text x="40.5" y="19.5">Row Drivers Positive</text>
<text x="105.5" y="27.6">Conn_02x30_Odd_Even</text>
<text x="114.6" y="24.9">J1</text>
<text x="40.5" y="41.1">Row Drivers Negative</text>
<text x="40.7" y="61.4">Digital Pin Drivers</text>
<text x="22.9" y="73.3">VCC</text>
<text x="100.2" y="80.9">GND</text>
<text x="138.5" y="83.4">VS</text>
<text x="100.4" y="86">VCC</text>
<text x="138.5" y="86">GND</text>
<text x="51.1" y="101.2">R83</text>
<text x="56.8" y="101.2">0R (dnp)</text>
<text x="44.5" y="106.3">VCC</text>
<text x="45.9" y="103.8">VS</text>
<text x="121.6" y="107.6">JP1</text>
<text x="126.4" y="107.6">SolderJumper_2_Bridged</text>
<text x="51.1" y="112.6">R85</text>
<text x="51.1" y="108.8">R84</text>
<text x="56.8" y="112.6">0R (dnp)</text>
<text x="56.8" y="108.8">0R (dnp)</text>
<text x="121.6" y="112.6">JP3</text>
<text x="121.6" y="110.1">JP2</text>
<text x="126.4" y="112.6">SolderJumper_2_Bridged</text>
<text x="126.4" y="110.1">SolderJumper_2_Bridged</text>
<text x="44.5" y="117.7">VCC</text>
<text x="45.9" y="115.2">VS</text>
<text x="121.6" y="115.2">JP4</text>
<text x="121.6" y="117.7">JP5</text>
<text x="126.4" y="115.2">SolderJumper_2_Bridged</text>
<text x="126.4" y="117.7">SolderJumper_2_Bridged</text>
<text x="51.1" y="120.3">R86</text>
<text x="56.8" y="120.3">0R (dnp)</text>
<text x="121.6" y="120.3">JP6</text>
<text x="123" y="124.1">GND</text>
<text x="126.4" y="120.3">SolderJumper_2_Bridged</text>
<text x="95.5" y="127.9">R10</text>
<text x="97.1" y="130.4">10k</text>
<text x="130.2" y="131.7">VCC</text>
<text x="132.3" y="126.6">R11</text>
<text x="132.6" y="129.2">10k</text>
<text x="137.4" y="126.6">R13</text>
<text x="137.7" y="129.2">10k</text>
<text x="261.1" y="131.8">SOT23 A-C-K</text>
<text x="92.1" y="134.2">VCC</text>
<text x="101.7" y="134.2">R2</text>
<text x="101.7" y="136.8">R5</text>
<text x="105.7" y="134.2">68R</text>
<text x="105.7" y="136.8">68R</text>
<text x="124.6" y="136.8">R3</text>
<text x="124.6" y="134.2">R4</text>
<text x="128.5" y="136.8">68R</text>
<text x="128.5" y="134.2">68R</text>
<text x="230.8" y="135.3">U14</text>
<text x="268.9" y="134.1">D20</text>
<text x="101.7" y="139.3">R6</text>
<text x="101.7" y="141.9">R8</text>
<text x="105.7" y="139.3">68R</text>
<text x="105.7" y="141.9">68R</text>
<text x="115.9" y="143">J4</text>
<text x="124.6" y="141.9">R9</text>
<text x="124.6" y="139.3">R7</text>
<text x="128.5" y="141.9">68R</text>
<text x="128.5" y="139.3">68R</text>
<text x="195.6" y="140.6">VS</text>
<text x="220.2" y="143.1">VIN</text>
<text x="228.2" y="143.1">BOOST</text>
<text x="228.6" y="138.1">LM2734Y</text>
<text x="249.2" y="143.1">L1</text>
<text x="253.1" y="143.1">L_Small</text>
<text x="254.3" y="138">C13</text>
<text x="280.1" y="143.1">VCC</text>
<text x="162" y="146.9">VCC</text>
<text x="171.5" y="146.9">VS</text>
<text x="186.9" y="148.8">100n</text>
<text x="188" y="144.8">C11</text>
<text x="201.9" y="146">C12</text>
<text x="201.9" y="148.8">10u</text>
<text x="207.6" y="145.2">R91</text>
<text x="213.2" y="145.2">10k</text>
<text x="220.2" y="148.2">EN</text>
<text x="228" y="149.6" transform="rotate(-90 228 149.6)">GND</text>
<text x="231.6" y="145.7">SW</text>
<text x="232.1" y="148.2">FB</text>
<text x="244.4" y="148.2">SS1P3L</text>
<text x="183.8" y="152.4">J3</text>
<text x="191.6" y="153.3">GND</text>
<text x="222.1" y="155.8">GND</text>
<text x="236.1" y="154.6">GND</text>
<text x="244.7" y="150.7">D21</text>
<text x="258" y="153.9">100n</text>
<text x="259.2" y="151.1">C14</text>
<text x="270.4" y="151.1">C15</text>
<text x="270.5" y="153.9">10u</text>
<text x="91.7" y="159.6">R12</text>
<text x="92" y="157.1">10k</text>
<text x="144" y="158.4">10k</text>
<text x="144.9" y="160.9">R1</text>
<text x="178.3" y="160.2">Screw_Terminal_01x04</text>
<text x="262.7" y="159.6">GND</text>
<text x="101.7" y="163.5">Conn_02x06_Odd_Even</text>
<text x="106.1" y="167.3">VCC</text>
<text x="175.9" y="165.5" transform="rotate(-90 175.9 165.5)">GND</text>
<text x="247.4" y="165.2">10k</text>
<text x="247.5" y="162.7">150k</text>
<text x="252.7" y="162.7">R92</text>
<text x="252.7" y="165.2">R93</text>
<text x="110.9" y="169.8">R107</text>
<text x="117.8" y="169.8">0R (dnp)</text>
<text x="152.4" y="172.3">VS</text>
<text x="156.9" y="172.3">VCC</text>
<text x="145.6" y="177.8">R94</text>
<text x="157" y="177.8">R95</text>
<text x="145.5" y="180.6">1k</text>
<text x="156.9" y="180.6">1k</text>
<text x="143.9" y="189.6">LED</text>
<text x="145.5" y="186.9">D22</text>
<text x="155.4" y="189.6">LED</text>
<text x="156.9" y="186.9">D23</text>
</g>
<g font-size="1.8" fill="#848400">
<text x="40.7" y="23.7">ROW_P_DI</text>
<text x="40.7" y="26.3">ROW_P_SCK</text>
<text x="40.7" y="28.8">~{ROW_P_CS}</text>
<text x="40.5" y="35.5">File: drv_pos.kicad_sch</text>
<text x="40.7" y="31.4">ROW_P_IDLE ROW_P_DO</text>
<text x="40.7" y="45.3">ROW_N_DI</text>
<text x="40.7" y="47.9">ROW_N_SCK</text>
<text x="40.7" y="50.4">~{ROW_N_CS}</text>
<text x="40.7" y="53">ROW_N_IDLE ROW_N_DO</text>
<text x="40.5" y="57.1">File: drv_neg.kicad_sch</text>
<text x="40.7" y="65.7">CTRL_DI</text>
<text x="56.3" y="65.7">CTRL_DO</text>
<text x="40.7" y="68.2">~{CTRL_CS}</text>
<text x="40.7" y="70.7">CTRL_SCK</text>
<text x="57.7" y="69.5">COL_A0</text>
<text x="40.7" y="73.3">CTRL_IDLE</text>
<text x="57.7" y="72">COL_A1</text>
<text x="57.7" y="77.1">COL_B0</text>
<text x="57.7" y="74.5">COL_A2</text>
<text x="57.7" y="79.6">COL_B1</text>
<text x="58.7" y="82.2">COL_D</text>
<text x="53.8" y="87.2">MODULE_A1</text>
<text x="53.8" y="84.7">MODULE_A0</text>
<text x="40.8" y="91.4">File: drv_digital.kicad_sch</text>
</g>
<g font-size="1.8" fill="#000084">
<text x="51.8" y="23.7">ROW_P[0..18]</text>
<text x="51.7" y="45.3">ROW_N[0..18]</text>
</g>
<g font-size="1.8" fill="#0000c2">
<text x="91.4" y="20.3">ROW_N[0..18]</text>
<text x="91.4" y="22.8">ROW_P[0..18]</text>
<text x="96.5" y="174">SPI, pinout optimized for PCB routing ;)</text>
</g>
<g font-size="1.8" fill="#008400">
<text x="246.8" y="138">100n</text>
<text x="238.8" y="144.8">VREG_SW</text>
<text x="239.3" y="158.7">VREG_FB</text>
</g>
</svg>
